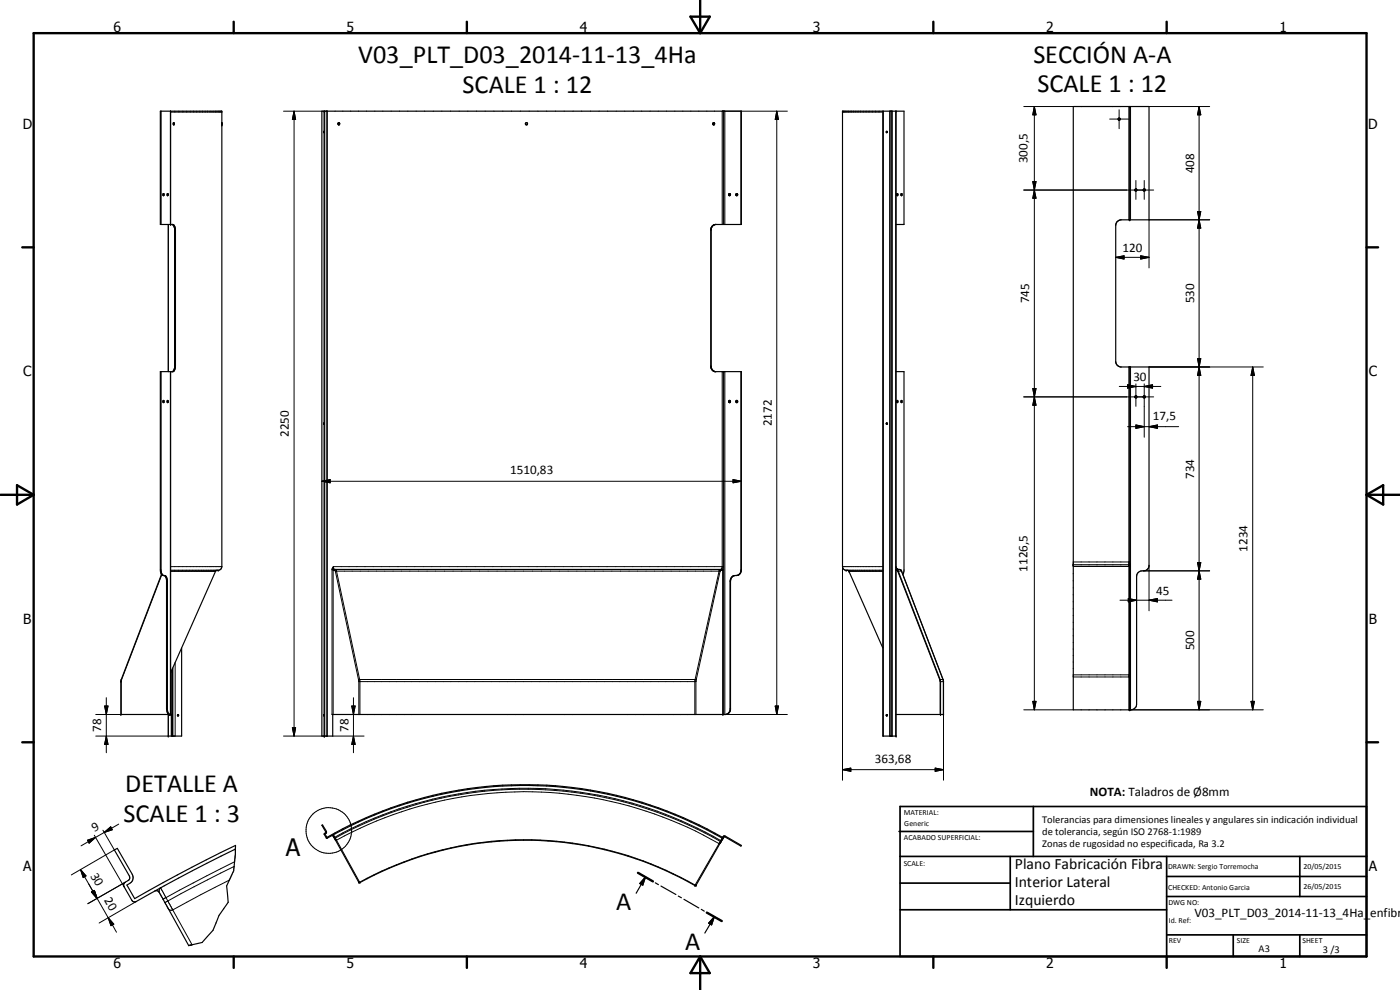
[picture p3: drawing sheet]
<svg xmlns="http://www.w3.org/2000/svg" width="420mm" height="297mm" viewBox="0 0 420 297" stroke-linecap="round" stroke-linejoin="round" font-family="sans-serif">
<g fill="none" stroke="#000" stroke-width=".35">
<path d="M48.3 33.4v34M51.2 33.4v34M51.2 33.6h15.4M52 36.9a.24 .24 0 0 1 .3 .2 .24 .24 0 0 1-.3 .3zM52 36.9v.5M97.1 39.8h.1M97.3 39.5l-.2 .3M97.3 39.8h-.1M97.3 33.4v187.5M101.5 36.8l.4 .2-.1 .5-.4-.2zM101.6 36.8l.2 .2-.2 .5M214.1 36.8l.3 .2-.1 .5-.3-.1z"/>
<path d="M214.3 36.8l-.3 .2 .3 .5M222.4 33.4v34M252.8 33.6h12.2M265 33.4v187.5h3.9v-187.5M265.1 33.4v187.5M266 39.5l.2-.1v.4zM266.1 39.4v.4M266.1 39.8h.1M322.1 32h22.7v34h-8.4a1.66 1.66 0 0 0-1.6 1.5v41.1l.4 .9 1 .6h8.6v59.8a1.92 1.92 0 0 1-2.3 1.4l-1 .6-.4 1.1v38.3a1.73 1.73 0 0 1-1.7 1.7h-17.3zM339 32v34M49 58.2h.2l-.1 .5M49 58.2v.5"/>
<path d="M49 58.7h.1M49.1 58.7h.1M50.2 58.2v.5M50.3 58.1l.2 .2-.2 .4zM218.7 58.3l.4-.2a.33 .33 0 0 1 .1 .5 .33 .33 0 0 1-.6-.2zM219 58.1l-.2 .2 .2 .4M221 58.1h.3a.32 .32 0 0 1 .1 .4 .32 .32 0 0 1-.4 .2 .32 .32 0 0 1-.2-.4zM221.2 58.1l-.3 .2 .3 .4M269.2 58.2l.2-.1 .1 .2-.2 .4M269.2 58.2v.5M269.2 58.7h.1M269.3 58.7h.1"/>
<path d="M270.5 58.2h.2l-.1 .5M270.5 58.2v.5M270.5 58.7h.1M340.8 56.7h.3a.33 .33 0 0 1 .1 .4 .33 .33 0 0 1-.4 .2 .33 .33 0 0 1-.2-.4zM50.5 67.4v44.1M51.7 67.4l.4 .3 .3 .8v41.9l-.6 1.1M214.5 67.4l-.6 .3-.5 1v41.5l.7 1.1M214.7 67.4h-.1M268.9 67.4h2.4v-34h-18.5v136.6l.3 .7 .8 .4h11.1M48.3 111.5v59.8a1.48 1.48 0 0 0 1.3 1.6l.4 1.2v38.6l.4 1.4M51.2 111.5v102.9M214.1 111.3l.4 .2h8v59.5a1.57 1.57 0 0 1-1.6 1.7"/>
<path d="M214.1 111.3l-.8-1.1v-41.5a1.66 1.66 0 0 1 1.3-1.3h7.9v-34h-125.9v187.5h3.3v-6.5M214.1 111.3l.5 .2M222.4 111.5v59.5l-.2 .9-.6 .6M268.9 111.5h2.4v59.8l-.3 1M339 110.1v102.9M49 120.2v.5M49 120.7l.1 .1M49.1 120.1h.1M49.1 120.1l-.1 .1M49.1 120.8h.1M49.1 120.1v.7M50.2 120.2v.5"/>
<path d="M50.3 120.1l.2 .3-.2 .4zM97.1 127l.2 .3M97.2 126.9l-.1 .1M97.2 126.9l.1 .1M219 120.1l-.4 .4 .3 .3M219 120.1a.32 .32 0 0 1 .2 .4 .32 .32 0 0 1-.3 .3M219 120.1l-.2 .3 .1 .4M221 120.8a.33 .33 0 0 1-.2-.5 .33 .33 0 0 1 .5-.1 .33 .33 0 0 1 0 .5l-.2 .1M221 120.8h.2M221.2 120.1l-.3 .3 .2 .4M266 127l.2-.1v.4zM266.1 126.9v.1"/>
<path d="M266.1 127v.3M269.2 120.7l.1 .1M269.2 120.2v.5M269.3 120.1h.1M269.3 120.1l-.1 .1M269.3 120.8h.1M269.3 120.1l.2 .3-.2 .4M270.5 120.2v.5M270.5 120.7v.1M270.5 120.1h.1M270.5 120.1v.1M270.5 120.8h.1"/>
<path d="M270.6 120.1v.7M48.5 172.3l-12.1 31.6-.1 10.5h15.3M51.2 171.1h14.3l.7-.2 .4-.9v-136.6h-18.5v34h3.8l.5 .3 .3 1.3-.1 41.4-.6 1.1h-3.9v59.5a1.36 1.36 0 0 0 1.6 1.8l.3 .5 .2 1.1v38.6l.3 1 .5 .4M65.1 171.1l-.4 .3-13.5 30.4M100.5 170.9h116.4v43.5M219.6 173.3l-.4 1.1v38.6l-.1 .5-.8 .7-118.7 .2M220.2 172.8l-.5 .3M220.4 172.7l-.9 .6-.4 1.1v38.6l-.5 1-.9 .4M220.7 172.7h-.4M221.6 172.6l-1.1 .1M254.4 171.1l.4 .3 10.2 23M268.9 170.9h1.1l.5 .3 12.7 33.2v10h-14.3"/>
<path d="M268.9 170.2l.6 .7M269.1 170.9l.5 .5 12.6 32.6 .1 10.4M322.1 169.5h16.9M54.5 194.4v26.5h-4v-6.5M50.4 214.1v.3M50.4 214.1l.4 .3M51.4 214.4v6.5M51.6 201v19.9M51.8 200.7v20.2M53.3 214.4l.3 .2-.3 .2M53.3 214.4v.4M53.4 214.4v.4"/>
<path d="M97.1 214.5l.2 .3M97.2 214.4l-.1 .1M97.2 214.4h.1M266.1 214.4l.2 .1-.1 .3-.2-.1zM266.1 214.4v.1M266.1 214.5v.3M34.3 255l.9-.4 4.5 7.7a2.25 2.25 0 0 1-1.6 3.3l2.3 4 17.2-9.4 13.1-6.5-.1 1.1a487.8 487.8 0 0 0-29.9 15.8l-1-.3-2.6-4.4 .3-1.1 1.4-.9 .1-.9zM70.6 254.8l-.3 5.2a5.6 5.6 0 0 1-1.2 3.5l-1.1 2.3 .5 4.9-2.8 4-1.8 4.4-3.2 3.7-4.1 .9M96.6 247.6l.2-.1 1.1 1.9v.5l-.4 .3 .6 1a119.5 119.5 0 0 1 118.8 0 .53 .53 0 0 1 .8-.3l4.8 2.8-.1 .2-4.9-2.9-.6 .5a119.3 119.3 0 0 0-118.8 0l-.8-1.1 .4-.8zM99.6 250.7l.5 .3 7.8 13.8M216.8 251.9l-8 13.8a103.2 103.2 0 0 0-100.9-.9M216.8 251.8l-.1 .1"/>
<path d="M216.9 251.7l-.1 .1M216.9 251.7l-.6 .5M216.9 251.6v.1M217.1 251.4l-.2 .2M46.4 267.3l.5-.1a1.56 1.56 0 0 1 1.3 1.3l8.4 15.2M107.6 264.7h.1M107.9 264.8h.1M191.5 261.9l4.4 2.6M193.7 263.1l-.8 2.5-.9-.5zM193.7 263.1l-2.8 4.9M196.7 264.9l.9 .5M198.4 265.9l4.4 2.5"/>
<path d="M203.6 268.9l.9 .5M205.3 269.8l4.4 2.6M210.5 272.8l.9 .6M212.1 273.8l4.5 2.6M214.4 275.1l-.8 2.4-.9-.5zM214.4 275.1l-2.9 4.9M56.7 283.7h.1"/>
<circle cx="158" cy="37.2" r=".33"/>
<circle cx="335.9" cy="35.7" r=".35"/>
<circle cx="343.4" cy="57" r=".34"/>
<circle cx="340.9" cy="119.1" r=".33"/>
<circle cx="343.4" cy="119.1" r=".34"/>
</g>
<g fill="none" stroke="#000" stroke-width=".3">
<path d="M51.1 33.4v34M85.1 33.4h13.1v187.5h-13.1M88.3 33.4l.4 2.5h-1zM88.3 33.4v187.5M97.3 33.4v187.5M97.9 33.4v187.5M217.1 33.4v34M217.2 33.4v34M217.5 33.4v34M233.1 33.4l.5 2.5h-.9zM233.1 33.4v181M236.3 33.4h-19.6v34"/>
<path d="M267 33.4v187.5M267.4 33.4v187.5M267.5 33.4v187.5M267.8 33.4v187.5M268.8 33.4v187.5M307.2 32h14.9M310.4 32l.5 2.5h-.9zM310.4 32v181M333 35.7h5.7M335.9 32.9v5.7M338.8 32v34M339.3 32v34"/>
<path d="M344.8 32h18.2M359.9 32l.5 2.5h-1zM359.9 32v181M307.2 57h39M310 54.5h.9l-.5 2.5zM310.4 57l.5 2.5h-.9zM340.9 54.1v5.7M343.4 54.1v5.7M50.5 67.4v44.1M52.4 69h.3M213.3 69h.1M334.8 77.2l2.5-.4v.9z"/>
<path d="M334.8 77.2h10M342.3 76.8l2.5 .4-2.5 .5zM359.4 63.5h1l-.5 2.5zM359.9 66l.5 2.5h-1zM363 66h-18.2v14.4M51.1 111.5v102.9M52.4 109.9h.3M213.3 109.9h.1M216.7 111.5v58.7l-.3 .7M217.1 111.5v58.8l-.3 .6-.3 .2M217.2 111.5v102.9M217.5 111.5v102.9"/>
<path d="M307.2 119.1h39M310 116.6h.9l-.5 2.5zM310.4 119.1l.5 2.5h-.9zM335.9 116h12.5M338.4 115.4l2.5 .6-2.5 .5zM338.8 110.1v102.9h40.3M339.3 110.1v102.9M340.9 115.2v6.7M343.4 116l2.5-.6v1.1zM343.4 115.2v16M344.8 110.1h34.3M359.4 107.6h1l-.5 2.5z"/>
<path d="M359.9 110.1l.5 2.5h-1zM376 110.1l.5 2.5h-1.1zM376 110.1v102.9M338.4 128h15.3M340.9 127.5l2.5 .5-2.5 .5zM344.8 128l2.6-.5v1zM96.6 144.4l2.5-.5v1zM96.6 144.4h125.9M220 143.9l2.5 .5-2.5 .5zM48.1 171h.2M48.5 172.5l-12 31.5M50 174.4h.2"/>
<path d="M51.2 170h15.4M51.2 171.4h13.5M99.6 170.9h.4M100 170.9l.5 .2 .2 .3M100 170.9v43.5M100.1 170l-.5 .7v43.7M100.1 170h117M100.1 170l.3 .9M100.1 170l-.1 .9M100.4 170.9h.3l.3 .5 7 32.6v10.4M100.4 170.9l-.2 .2M100.5 170.9l-.1 .2"/>
<path d="M100.7 171.4l6.9 32.6M100.7 171.4h115.4M100.7 171.4h.1M216.1 171.4h.1M216.1 171.4l-7.2 32.6M216.3 170.9h.1M216.4 171.1l-.3-.2-.3 .3-7.2 32.8-.1 10.4M216.4 170.9l.1 .2M216.5 171.1l-.4 .3M216.9 170.9v43.5h19.4M219.1 174.4h.1M222.4 171h.1"/>
<path d="M254.8 171.4h.1M254.8 171.4h10.2M265 170h-12.2v64.1M268.9 170.3l.3 .4 .5 .2M268.9 171.1l.5 .3M268.9 170.9l.1 .2M269.4 171.4l12.6 32.6M269.6 171.4h.1M269.6 171.4h1M269.6 171.4h-.2M269.9 170.9l.6 .5M270.5 171.4l12.5 32.5"/>
<path d="M322.1 168.6h16.9M322.1 170l16.9 .1M338.6 179.6l2.5 .5-2.5 .5zM338.8 169.5h.1M338.8 169.5l.2 .2M339 169.7h.1M339 169.5v43.5M343.2 171.3h19.8M344.8 169.6v13.7M359.4 168.8h1l-.5 2.5zM359.9 171.3l.5 2.5h-1zM52.6 198.8v22.1"/>
<path d="M336.1 180.1h15.6M344.8 180.1l2.6-.5v1zM31.4 211.8h1l-.5 2.6zM31.9 209.3v16.5M36.3 204.5h.1M36.4 203.9h.1M36.4 203.9l.1 .1M36.5 204l-.1 10.4h-7.7M50 212.7h.2M50.3 214v.4M50.5 214.4v6.5h-21.8M50.8 214.4h.1"/>
<path d="M51.3 201.6v12.8M51.9 200.4v20.5M87.7 218.4h1l-.4 2.5zM105.6 211.8h1l-.5 2.6zM106.1 209.3v16.5M107.6 204h101.3M107.6 204l.1 10.4M107.7 204.5h101.2M208.9 204v10.4M219.1 212.7h.1M232.7 211.8h.9l-.5 2.6zM282 204l.1 10.4"/>
<path d="M282.1 203.9h.1M282.1 203.9h.9M282.1 204.5h1.1M282.1 203.9l-.1 .1M282.3 204.5h.1M283 203.9l.1 10.5M283.2 204.5h.1M283.2 214.4v19.7M307.2 213h14.9M310 210.4h.9l-.5 2.6zM322.1 202.5l16.9 .1M322.1 203.1h16.9"/>
<path d="M359.4 210.4h1l-.5 2.6zM375.4 210.4h1.1l-.5 2.6zM31.9 220.9l.5 2.5h-1zM99.9 220.9h9.4M106.1 220.9l.5 2.5h-1zM252.8 230.9l2.5-.4v.9zM252.8 230.9h30.4M280.7 230.5l2.5 .4-2.5 .5zM26.3 252.1l2.4-.9-2 1.8zM28.3 250.6l8.9 15.5M28.7 251.2l-4.4 2.6M30.9 249.1l3.4 5.9-12.9 7.5"/>
<path d="M31.3 249.8l1.9-1.7 .5 .9zM31.3 249.8l-2.6 1.4M35.6 247.3l-4.3 2.5M70.3 260l-12.1 6.1-7.8 4.2M70.4 258.6l-20.6 10.7M100 250.8l.1-.4 .9 1.7M100.1 250.5h.1M100.2 251.3a118.1 118.1 0 0 1 116.3 1M100.4 251.5v.1M100.4 251.5a117.7 117.7 0 0 1 115.8 1M100.7 252l.3 .1M101 252.1l6.9 12.6"/>
<path d="M101 252.1a117 117 0 0 1 114.8 1M215.8 253.1l-7.2 12.5M216.1 253l-.3 .1M216.2 252.5l-.4 .6M216.2 252.5l.2 .1M216.5 252.3h.1M216.7 251.5h.1M216.7 251.5l-.5 1M24.2 260.9l1.6 1.9-.8 .5zM24.2 260.9l3.7 6.5M26.6 265.2l1.3 2.2M27.5 267.6l.8-.4 .9 2.4z"/>
<path d="M27.9 267.4l1.3 2.2M29.2 269.6l3.3 5.7M32.5 275.3l1.7 2-.9 .4zM32.5 275.3l2.5 4.4M37.6 264.7l-11.2 6.4M40.9 270.5l-11.2 6.4M47.8 267.8a.9 .9 0 0 1 .4-1.3l1.6 2.8M48.2 266.4h.1M49.8 269.3l.6 1M49.8 269.3l-.9 .5M50.4 270.3l1.4 2.7M50.4 270.3l-.9 .5"/>
<path d="M50.5 272.7l.7 .4 .6-.1M51.8 273l5.8 10.5M68.8 264.1l-17 8.9M107.6 264.6l.3 .1M107.9 264.7l.1 .1M107.9 264.7a102.7 102.7 0 0 1 100.7 .9M108 264.8h.1M208.5 265.7h.1M208.6 265.6l-.1 .1M208.9 265.5l-.3 .1"/>
<circle cx="98.7" cy="249.2" r="6.9"/>
</g>
<g fill="#000">
<circle cx="51.2" cy="33.4" r=".18"/>
<circle cx="66.6" cy="37.5" r=".18"/>
<circle cx="66.6" cy="36.8" r=".18"/>
<circle cx="97.3" cy="33.4" r=".18"/>
<circle cx="268.9" cy="33.4" r=".18"/>
<circle cx="339" cy="32" r=".18"/>
<circle cx="51.2" cy="67.4" r=".18"/>
<circle cx="339" cy="66" r=".18"/>
<circle cx="51.2" cy="111.5" r=".18"/>
<circle cx="339" cy="110.1" r=".18"/>
<circle cx="65.5" cy="171.1" r=".18"/>
<circle cx="216.9" cy="170.9" r=".18"/>
<circle cx="253.9" cy="171.1" r=".18"/>
<circle cx="322.1" cy="169.5" r=".18"/>
<circle cx="338.8" cy="169.5" r=".18"/>
<circle cx="339" cy="169.5" r=".18"/>
<circle cx="36.3" cy="214.4" r=".18"/>
<circle cx="50.8" cy="214.4" r=".18"/>
<circle cx="51.2" cy="214.4" r=".18"/>
<circle cx="216.9" cy="214.4" r=".18"/>
<circle cx="282.3" cy="214.4" r=".18"/>
<circle cx="283.2" cy="214.4" r=".18"/>
<circle cx="339" cy="213" r=".18"/>
<circle cx="50.5" cy="220.9" r=".18"/>
<circle cx="97.3" cy="220.9" r=".18"/>
<circle cx="268.9" cy="220.9" r=".18"/>
<circle cx="70.6" cy="254.8" r=".18"/>
<circle cx="107.7" cy="264.7" r=".18"/>
<circle cx="208.9" cy="265.6" r=".18"/>
</g>
<g fill="none" stroke="#000" stroke-width=".71">
<path d="M10.1 9.9h400v277.1h-400zM70.1 6.5v3.4M140.1 6.5v3.4M207.2 5h5.8l-2.9 4.9zM210.1 0v9.9M280.1 6.5v3.4M350.1 6.5v3.4M6.7 74.2h3.4M410.1 74.2h3.5M.1 148.5h10M5.1 145.6l5 2.9-5 2.9zM410.1 148.5h10"/>
<path d="M410.1 148.5l5-2.9v5.8zM6.7 222.7h3.4M410.1 222.7h3.5M191.5 261.9l4.4 2.6M212.1 273.8l4.5 2.6M70.1 287v3.4M140.1 287v3.4M210.1 287v10M210.1 287l2.9 5h-5.8zM280.1 287v3.4M350.1 287v3.4"/>
</g>
<g fill="none" stroke="#000" stroke-width=".51">
<path d="M269.8 249.5h40.3M270.1 242h140v45h-140zM270.1 257h140M303.2 257v16M310.1 242v15M350.1 257v30M390.1 257v12M270.1 265h33.1M270.1 273h80M350.1 269h60M350.1 263h60M350.1 280.5h60"/>
<path d="M370.1 280.5v6.5M390.1 280.5v6.5"/>
</g>
<g fill="#000">
<path d="M88.3 33.4l.4 2.5h-1zM233.1 33.4l.5 2.5h-.9zM310.4 32l.5 2.5h-.9zM359.9 32l.5 2.5h-1zM310 54.5h.9l-.5 2.5zM310.4 57l.5 2.5h-.9zM334.8 77.2l2.5-.4v.9zM342.3 76.8l2.5 .4-2.5 .5zM359.4 63.5h1l-.5 2.5zM359.9 66l.5 2.5h-1zM310 116.6h.9l-.5 2.5zM338.4 115.4l2.5 .6-2.5 .5z"/>
<path d="M343.4 116l2.5-.6v1.1zM359.4 107.6h1l-.5 2.5zM359.9 110.1l.5 2.5h-1zM376 110.1l.5 2.5h-1.1zM310.4 119.1l.5 2.5h-.9zM340.9 127.5l2.5 .5-2.5 .5zM344.8 128l2.6-.5v1zM96.6 144.4l2.5-.5v1zM220 143.9l2.5 .5-2.5 .5zM344.8 180.1l2.6-.5v1zM359.4 168.8h1l-.5 2.5zM359.9 171.3l.5 2.5h-1z"/>
<path d="M338.6 179.6l2.5 .5-2.5 .5zM31.4 211.8h1l-.5 2.6zM87.7 218.4h1l-.4 2.5zM105.6 211.8h1l-.5 2.6zM232.7 211.8h.9l-.5 2.6zM310 210.4h.9l-.5 2.6zM359.4 210.4h1l-.5 2.6zM375.4 210.4h1.1l-.5 2.6zM31.9 220.9l.5 2.5h-1zM106.1 220.9l.5 2.5h-1zM252.8 230.9l2.5-.4v.9zM280.7 230.5l2.5 .4-2.5 .5z"/>
<path d="M26.3 252.1l2.4-.9-2 1.8zM31.3 249.8l1.9-1.7 .5 .9zM24.2 260.9l1.6 1.9-.8 .5zM27.5 267.6l.8-.4 .9 2.4zM32.5 275.3l1.7 2-.9 .4zM193.7 263.1l-.8 2.5-.9-.5zM214.4 275.1l-.8 2.4-.9-.5z"/>
</g>
<g font-size="7.9">
<text x="107.5" y="18.8">V03_PLT_D03_2014-11-13_4Ha</text>
<text x="310.1" y="18.8">SECCIÓN A-A</text>
<text x="138.8" y="27.8">SCALE 1 : 12</text>
<text x="311.3" y="27.7">SCALE 1 : 12</text>
<text x="37.6" y="237.6">DETALLE A</text>
<text x="37.1" y="246.5">SCALE 1 : 3</text>
<text x="184.9" y="273">A</text>
<text x="205.6" y="284.9">A</text>
</g>
<text font-size="7.2" x="85.8" y="256.8">A</text>
<g font-size="4.7">
<text x="304.6" y="260.8">Plano Fabricación Fibra</text>
<text x="304.6" y="266.2">Interior Lateral</text>
<text x="304.6" y="271.6">Izquierdo</text>
</g>
<g font-size="4.2">
<text x="34" y="9.6">6</text>
<text x="104" y="9.6">5</text>
<text x="174" y="9.6">4</text>
<text x="244" y="9.6">3</text>
<text x="314" y="9.6">2</text>
<text x="384" y="9.6">1</text>
<text x="6.8" y="38.7">D</text>
<text x="410.6" y="38.7">D</text>
<text x="7" y="112.9">C</text>
<text x="410.8" y="112.9">C</text>
<text x="7" y="187.1">B</text>
<text x="410.8" y="187.1">B</text>
<text x="7" y="261.4">A</text>
<text x="410.8" y="261.4">A</text>
<text x="34" y="290.4">6</text>
<text x="104" y="290.4">5</text>
<text x="174" y="290.4">4</text>
<text x="244" y="290.4">3</text>
<text x="314" y="290.4">2</text>
<text x="384" y="290.4">1</text>
</g>
<g font-size="3.9">
<text x="308.3" y="49" transform="rotate(-90 308.3 49)">300,5</text>
<text x="358.3" y="52" transform="rotate(-90 358.3 52)">408</text>
<text x="336.9" y="75.7">120</text>
<text x="308.9" y="91.1" transform="rotate(-90 308.9 91.1)">745</text>
<text x="358.3" y="91.1" transform="rotate(-90 358.3 91.1)">530</text>
<text x="340.2" y="114.4">30</text>
<text x="346" y="126">17,5</text>
<text x="86.7" y="131.1" transform="rotate(-90 86.7 131.1)">2250</text>
<text x="231.6" y="127.9" transform="rotate(-90 231.6 127.9)">2172</text>
<text x="153.1" y="142.3">1510,83</text>
<text x="358.3" y="143.8" transform="rotate(-90 358.3 143.8)">734</text>
<text x="374.4" y="165.5" transform="rotate(-90 374.4 165.5)">1234</text>
<text x="308.3" y="171.5" transform="rotate(-90 308.3 171.5)">1126,5</text>
<text x="347" y="178.6">45</text>
<text x="358.3" y="195.1" transform="rotate(-90 358.3 195.1)">500</text>
<text x="30.3" y="219.6" transform="rotate(-90 30.3 219.6)">78</text>
<text x="104.6" y="219.6" transform="rotate(-90 104.6 219.6)">78</text>
<text x="262.5" y="228.9">363,68</text>
<text x="327.1" y="238.7">NOTA: Taladros de Ø8mm</text>
<text x="28.4" y="249.7" transform="rotate(-30 28.4 249.7)">9</text>
<text x="27" y="262.8" transform="rotate(60 27 262.8)">30</text>
<text x="31.2" y="270" transform="rotate(60 31.2 270)">20</text>
<text x="358.5" y="275.1">V03_PLT_D03_2014-11-13_4Ha_enfibr</text>
</g>
<g font-size="3.1">
<text x="312.7" y="246.8">Tolerancias para dimensiones lineales y angulares sin indicación individual</text>
<text x="312.7" y="250.4">de tolerancia, según ISO 2768-1:1989</text>
<text x="312.7" y="254">Zonas de rugosidad no especificada, Ra 3.2</text>
<text x="377.7" y="285.6">A3</text>
<text x="397" y="285.9">3 /3</text>
</g>
<g font-size="2.4">
<text x="271.2" y="244.4">MATERIAL:</text>
<text x="271.3" y="252">ACABADO SUPERFICIAL:</text>
<text x="271.4" y="247.9">Generic</text>
<text x="271.2" y="259.7">SCALE:</text>
<text x="350.6" y="260.8">DRAWN: Sergio Torremocha</text>
<text x="391.2" y="260.6">20/05/2015</text>
<text x="350.6" y="267">CHECKED: Antonio Garcia</text>
<text x="391.2" y="266.7">26/05/2015</text>
<text x="350.6" y="271.4">DWG NO:</text>
<text x="350.8" y="276.9">Id. Ref:</text>
<text x="350.8" y="282.8">REV</text>
<text x="371.2" y="282.9">SIZE</text>
<text x="390.9" y="282.9">SHEET</text>
</g>
</svg>
